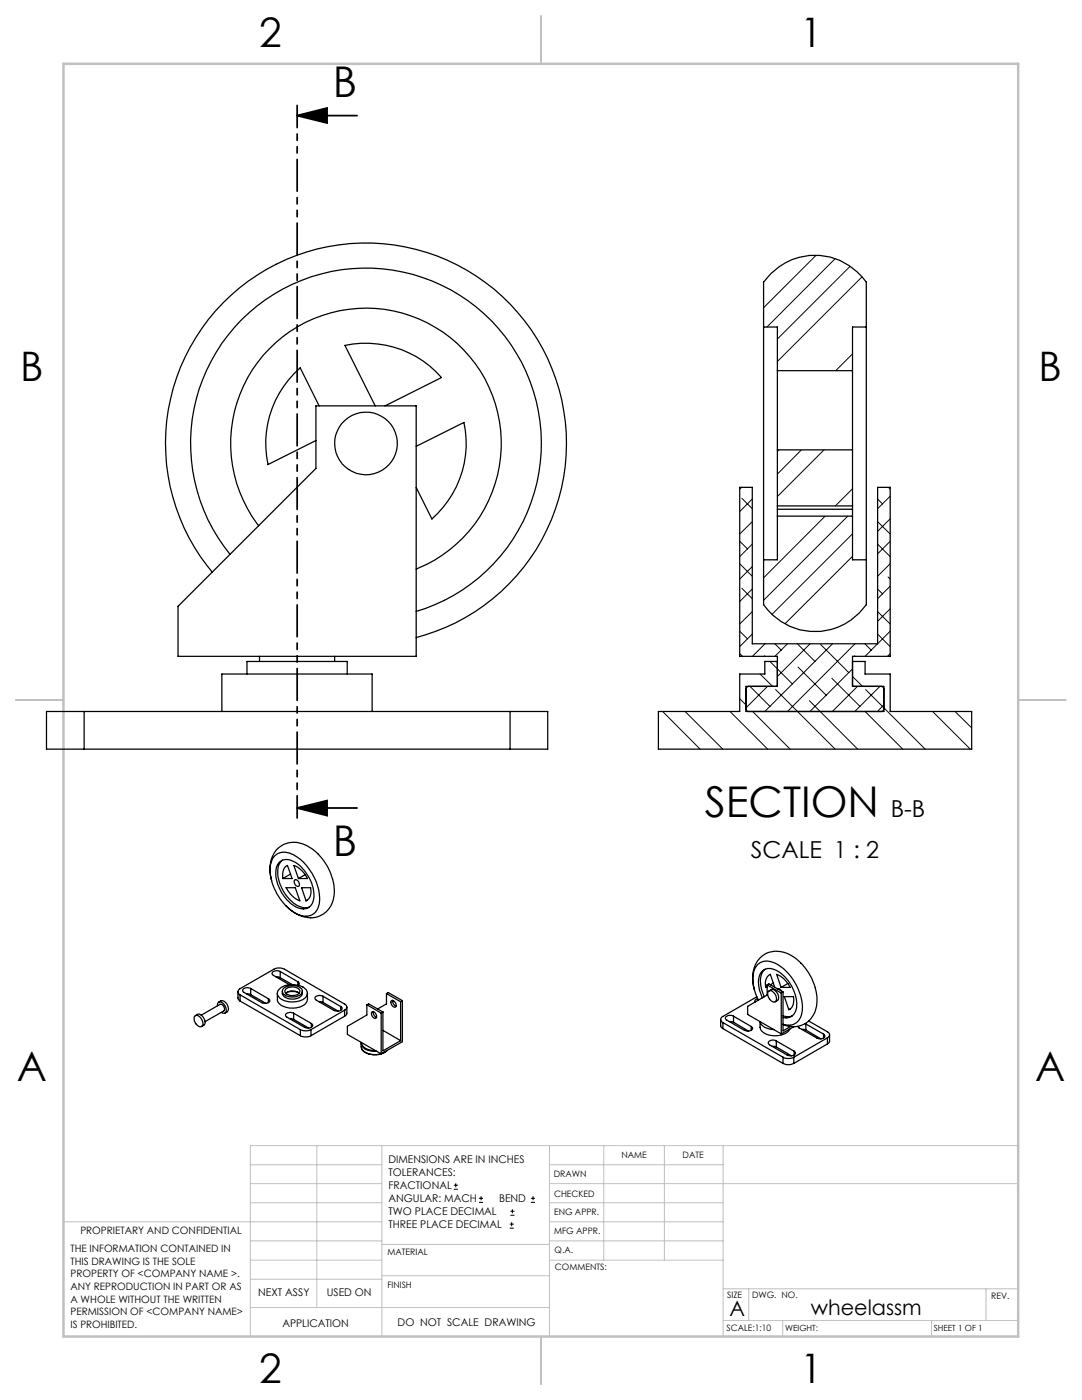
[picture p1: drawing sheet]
<svg xmlns="http://www.w3.org/2000/svg" width="216mm" height="279mm" viewBox="0 0 216 279" stroke-linecap="round" stroke-linejoin="round" font-family="sans-serif">
<g fill="none" stroke="#000" stroke-width=".2">
<path d="M162.8 51l-10.4 10.4M166.6 51.6l-13.6 13.7M169.6 53.2l-14.5 14.5M172 55.3l-16.9 16.8M170.1 70.6l-3.3 3.4M148 97.3l-.4 .3M148 99.4l2.1 2.1M150.1 99.6l-2.5 2.5M155.4 89.8l-.3 .3M159.9 89.8l-4.8 4.8M164.4 89.8l-9.3 9.3M170.1 97.5l-3.4 3.5"/>
<path d="M175.1 99.6l1 1M177.3 97.3l.3 .3M177.6 99l-2.5 2.5M147.6 112.5l2.5 2.5M147.6 108l1.6 1.5M148 117.4l2.1 2.1M150.1 104.1l-2.5 2.5M150.1 108.6l-2.5 2.5M150.1 113.1l-2.5 2.5M150.1 117.5l-2.5 2.6M164.6 103l-12.2 12.3M169.2 103l-16.8 16.8"/>
<path d="M170.1 106.5l-16 16.1M170.1 111l-13.4 13.5M175.1 117.5l1 1M175.1 108.6l2.5 2.5M175.1 104.1l2.5 2.5M177.2 115.1l.4 .5M177.6 103.5l-2.5 2.5M177.6 108l-2.5 2.5M177.6 112.5l-2.5 2.5M177.6 117l-2.5 2.5M147.6 130.5l.6 .5M147.6 126l1.6 1.5"/>
<path d="M147.6 139.5l1.3 1.2M149.6 137l4 4M150.1 122.1l-2.5 2.4M150.1 126.5l-2.5 2.5M151.7 134.5l2.5 2.5M152.5 130.9l.1 .1M152.6 128.5l-2.5 2.5M153.1 137l-4.2 4.3M153.6 132l4.5 4.5M154.6 128.5l1.3 1.3M154.8 137.6l11.9 11.9M157.1 128.5l-2.5 2.5"/>
<path d="M159.1 128.5l3.5 3.5M159.2 133.1l5.7 5.6M161.5 139.8l9.6 9.7M161.6 128.5l-6.5 6.5M163.8 128.6l5.6 5.6M166 135.4l5.6 5.6M166.1 128.5l-13.5 13.5M170.1 133.5l-8.5 8.5M170.1 135l2 2M170.5 130.9l.1 .1M170.6 128.5l-13.5 13.5M171.1 137l-5 5"/>
<path d="M172.6 128.5l1.2 1.3M172.7 137.6l11.9 11.9M175.1 126.5l2.5 2.5M175.1 122.1l2.5 2.4M175.6 137l-5 5M177.6 121.5l-2.5 2.5M177.6 126l-5 5M177.6 130.5l-.5 .5M132.2 142l7.5 7.5M136.7 142l7.5 7.5M145.7 142l7.5 7.5M150.2 142l7.5 7.5"/>
<path d="M172.6 142l7.5 7.5M176.4 140.7l-1.3 1.3M186.1 142l7.5 7.5M190.6 142l3.3 3.3M90.6 237.3h.8M90.6 236.5h.8M90.9 236.1v.9M95.6 240h.8M95.6 239.1h.8M96 238.7v.8M105.9 240h.9M105.9 239.1h.9"/>
<path d="M106.4 238.7v.8M101.7 245.1h.8M101.7 244.3h.8M101.8 242.5h.9M101.8 241.7h.9M102.1 243.9v.8M102.2 241.3v.8"/>
</g>
<path d="M59.3 23.1l6-1.5v3zM59.3 23.1h12M59.3 161.3l6-1.5v3zM59.3 161.3h12" fill="none" stroke="#000" stroke-width=".35"/>
<path d="M59.3 21v142.2" fill="none" stroke="#000" stroke-width=".35" stroke-dasharray="6.3 1.3 1.3 1.3 1.3 1.3" stroke-dashoffset="1.9"/>
<g fill="none" stroke="#c0c0c0" stroke-width=".2">
<path d="M50 232.4h26.2M50 236.2h26.2M63.2 228.6v32.3M76.2 228.6v38.1M109.6 228.6v38.1M109.6 232.4h34.7M109.6 236.2h93.6M120.5 228.6v22.9M132.6 228.6v22.9M144.3 228.6v38.1M203.2 228.6h-153.2v38.1M12.7 243.8h63.5"/>
<path d="M50 251.5h26.2M50 240h26.2M50 247.7h26.2M50 255.3h26.2M76.2 254.6h33.4M76.2 248.4h33.4M109.6 251.5h34.7M109.6 243.8h34.7M109.6 240h34.7M109.6 247.7h34.7M144.3 257.2h58.9M149.4 257.2v6.3"/>
<path d="M196.7 257.2v6.3M50 260.9h59.6M144.3 263.5h58.9M156.2 263.5v3.2M185.9 263.5v3.2"/>
</g>
<path d="M108 3.2v9.5M3.1 139.7h9.6M203.2 139.7h9.5M108 266.7v9.6" fill="none" stroke="#c0c0c0" stroke-width=".25"/>
<path d="M12.7 12.7h190.5v254h-190.5z" fill="none" stroke="#c0c0c0" stroke-width=".5"/>
<path d="M59.3 23.1l6-1.5v3zM59.3 161.3l6-1.5v3z" fill="#000"/>
<g fill="none" stroke="#000" stroke-width=".25">
<path d="M152.4 65.3v46.4M152.4 65.3v-9a12.5 12.5 0 0 1 20.5 0v9M152.4 65.3h2.7v8.7M155.1 74v15.8M155.1 74h15M170.1 74v15.8M172.9 65.3v46.4M172.9 65.3h-2.8v8.7M63 81h20v50h-47.5v-10l27.5-27.5zM63.7 81l-3.8-7.6a20 20 0 0 0-6.4 19.3l9.5-4.8M74.9 81l-6.1-12.1a20 20 0 0 1 19.3 6.5l-11.3 5.6M83 89.1l9.6-4.8a20 20 0 0 1-6.4 19.3l-3.2-6.3"/>
<path d="M147.6 97.3h2.5v31.2h25v-31.2h2.5v33.7h-7.5v6h6.3v5h-27.5v-5h6.2v-6h-7.5zM155.1 89.8v11.8M155.1 89.8h15M170.1 89.8v11.8M42.3 114.2a40 40 0 0 1 9.9-59.8 40 40 0 0 1 57.7 18.5 40 40 0 0 1-26.9 54.3M45.9 110.6a35 35 0 0 1 8.7-51.9 35 35 0 0 1 50.3 15.4 35 35 0 0 1-21.9 47.9M51.6 104.9a27 27 0 0 1 7.1-39.3 27 27 0 0 1 38.4 10.7 27 27 0 0 1-14.1 37.3M152.4 111.7v9a12.5 12.5 0 0 0 20.5 0v-9M155.1 101.6v1.4M155.1 103v8.7h-2.7M155.1 103h15M155.1 101h15"/>
<path d="M155.1 101.6h15M170.1 101.6v1.4M170.1 103v8.7h2.8M49.3 134.5v-2.5h20v2.5M51.8 131v1M66.8 131v1M149.4 137l-.5 .2v.3M155.1 132h-2.5v2.5h-5v7.5h-16.2v7.5h62.5v-7.5h-16.3v-7.5h-5v-2.5h-2.5M175.9 137l.4 .2 .1 .3M16.8 142h-7.5v7.5h7.5M16.8 142v7.5M16.8 149.5h85"/>
<path d="M16.8 142h85M44.3 142v-7.5h30v7.5M101.8 142h7.5v7.5h-7.5M101.8 142v7.5M148.9 141.5a.48 .48 0 0 0 .5 .5M176.4 141.5a.48 .48 0 0 1-.5 .5M54.2 175.8a6.5 6.5 0 0 1 1.5-6.7 5.3 5.3 0 0 1 6.9 .6 10.4 10.4 0 0 1 3.8 10.1 4.7 4.7 0 0 1-7 2.7l-1.7-1.1M54.7 171a3.1 3.1 0 0 1 4.1-.3 10.7 10.7 0 0 1 4.9 9.6 2.82 2.82 0 0 1-4.3 2.2 10.3 10.3 0 0 1-5.4-10.1zM55.7 172.1a2.48 2.48 0 0 1 3.2 0 7.9 7.9 0 0 1 3.6 7.8 2.26 2.26 0 0 1-3.7 .9 8.2 8.2 0 0 1-3.7-7.4zM56.3 171.7a3.1 3.1 0 0 0-.8 3.2 7.9 7.9 0 0 0 4.9 6.2l.5 .1 .8-.2M57 172.9l.4-.2 .9 2.6h-1.9a2.89 2.89 0 0 1 .6-2.4zM57.1 177.2h1.8l.9 2.6a5.4 5.4 0 0 1-2.7-2.6z"/>
<path d="M58 174.4l-1.6 .9M58.6 172.7a5.2 5.2 0 0 1 2.7 2.6h-1.8zM58.7 175.7a.78 .78 0 0 1 .9 .2 .78 .78 0 0 1 .1 .9 .81 .81 0 0 1-.9-.3 .81 .81 0 0 1-.1-.8zM60.2 177.2h1.8a2.27 2.27 0 0 1-.9 2.6zM60.9 174.6l-1.4 .7M61.3 179.6l-.2 .2M43.6 200l.5-.3a1.45 1.45 0 0 1 1.2 2.2l-.4 .3M47.5 197.9v1.4l.4 .5M47.9 198.5a.66 .66 0 0 1-.4-.6 .66 .66 0 0 1 .4-.6l6.7-3.9a2.39 2.39 0 0 1 2.2 0l12 7a.64 .64 0 0 1 .4 .6 .64 .64 0 0 1-.4 .6M47.9 198.5l12 7M47.9 198.5v1.3M47.9 199.8l12 6.9"/>
<path d="M49.2 198.3l.8 .2M50 197.3a1.17 1.17 0 0 0-1.6 .4l.3 .3 3.7 2.2a.99 .99 0 0 0 1.4-.6l-.2-.3M50 197.3l3.6 2M50 197.3v1.2M50 198.5l3.1 1.7M53.6 199.3v.8M55.1 194.9l.8 .2M55.4 198.2v1.3a2.06 2.06 0 0 0 1.9 1.6 3.5 3.5 0 0 0 4-1.3v-1.6M55.7 197.4a4.2 4.2 0 0 1 5.5 .2 1.42 1.42 0 0 1-1.1 2 4.1 4.1 0 0 1-4.6-.8 1.09 1.09 0 0 1 .2-1.4zM55.9 193.9a1.14 1.14 0 0 0-1.6 .4l.1 .3 3.4 1.9M55.9 193.9l3.5 2M55.9 193.9v1.2"/>
<path d="M55.9 195.1l2.4 1.4M56.3 197.8a1.61 1.61 0 0 0 2.1 1.6 1.57 1.57 0 0 0 1.9-1.6M56.6 197.2a2.87 2.87 0 0 1 3.7 .2 1.11 1.11 0 0 1-1.1 1.5h-.3a2.3 2.3 0 0 1-2.6-1zM57 198.2a2.11 2.11 0 0 1 2.7 0M57.1 180.8l.5 .5M57.1 197.3a1.95 1.95 0 0 1 2.7 .4 1.33 1.33 0 0 1-1.7 1 .99 .99 0 0 1-1.2-1.1zM57.4 198l.6-.1 1.3 .1M59.4 195.9a.38 .38 0 0 1 .3 .4 .38 .38 0 0 1-.2 .3M59.4 195.9v.7M63.6 199.9l.9 .2M64.5 198.8a1.17 1.17 0 0 0-1.7 .4l.3 .4 3.7 2.1a.99 .99 0 0 0 1.5-.5l-.3-.3M64.5 198.8l3.5 2.1"/>
<path d="M64.5 198.8v1.3M77.1 198.3l.4-.2 2.8 1.6M77.1 198.3l2.8 1.6M77.1 198.3v2l-1.7 1.1M78.1 199.7a.79 .79 0 0 1 .8 .4 .79 .79 0 0 1-.1 .9 .94 .94 0 0 1-.7-1.3zM78.4 199.6v.2a1.12 1.12 0 0 0 .6 1M79.9 199.9v7.8M80.3 199.7l-.4 .2M80.3 199.7v8.2l-4.2 2.4M150.3 196.6a5.4 5.4 0 0 1 3.3-6.6 6.8 6.8 0 0 1 6.8 2.8 9.8 9.8 0 0 1 2.2 9.1 4.7 4.7 0 0 1-6.4 2.6M150.3 196.6l.2 .9M151 198.9l-6.7 3.9a.64 .64 0 0 0-.5 .7 .64 .64 0 0 0 .5 .6"/>
<path d="M151.2 199.3a.51 .51 0 0 0-.5 .7M151.3 199.6a7.1 7.1 0 0 1-.5-6.7 2.84 2.84 0 0 1 4-.6 10.5 10.5 0 0 1 5.2 9.8 2.71 2.71 0 0 1-3.8 2.3M152.1 199.1a5.5 5.5 0 0 1-.2-5.1 2.56 2.56 0 0 1 3.6 0 7.9 7.9 0 0 1 3.3 7.6 2.02 2.02 0 0 1-2.6 1.5M152.7 193.4a3.7 3.7 0 0 0-.8 4l.6 1.5M152.8 197.1h.3M153.1 196.6l2.8 1.6M153.1 196.6l.3-.2 2.8 1.6M153.1 196.6v2l-3.9 2.2v1.7l6.7 3.8M153.1 196.9l-.3 .2M153.3 197.9a.85 .85 0 0 1 1.3 .5 1.05 1.05 0 0 1 0 1.6 1.55 1.55 0 0 1-1.3-2.1zM153.5 197.8l.4-.3a1.47 1.47 0 0 1 1.5 1.5l-.2 .6-.5 .3M154.3 196.2l-.6 .3"/>
<path d="M154.6 197l-.9-2.5a2.19 2.19 0 0 0-.9 2.6M155 194.5a5.2 5.2 0 0 1 2.7 2.6h-1.8zM155.2 197.3a.61 .61 0 0 1 .8 .5M155.9 198.2v8.1M156.2 198v7.7l1.6-.8M156.2 198l-.3 .2M156.5 198.9h1.8a2.22 2.22 0 0 1-.9 2.6zM157.2 196.3l-1.3 .8M38.8 202.8a.85 .85 0 0 1 1.3 .5 1.02 1.02 0 0 1 0 1.6 1.54 1.54 0 0 1-1.3-2.1zM39 202.7l.4-.2a1.47 1.47 0 0 1 1.4 1.9l-.6 .5M40.1 202.6l3.8-2.2a.86 .86 0 0 1 .8 1.4l-3.8 2.1M43.4 200.7a.63 .63 0 0 1 .4-.7 .63 .63 0 0 1 .8 .3 1.38 1.38 0 0 1 .3 1.9h-.4l-.4-.2"/>
<path d="M57.7 203.3l.9 .1M58.6 202.2a1.14 1.14 0 0 0-1.6 .4l.1 .3 3.8 2.2a.94 .94 0 0 0 1.5-.6l-.3-.2M58.6 202.2l3.5 2.1M58.6 202.2v1.2M58.6 203.4l3 1.8M59.9 205.5l.2 .1a2.35 2.35 0 0 0 2-.1M59.9 206.7a2.39 2.39 0 0 0 2.2 0M59.9 205.5v1.2M62.1 205.5v1.2M62.1 204.3v.7M64.5 200.1l3 1.7M68 200.9v.7"/>
<path d="M68.8 201.6l-6.7 3.9M68.8 201.6v1.2M68.8 202.8l-6.7 3.9M69.2 201l-.1 1.5-.3 .3M72.1 208a1.57 1.57 0 0 0 1.5 1.7l1.5 .1M72.1 208.2v.7a2.32 2.32 0 0 0 2.7 1.6l1.2-.2M72.1 208.1a2.16 2.16 0 0 0 2.4 1.6h.4M72.2 209.3a3.5 3.5 0 0 0 4.5 .7l.6-.4M73.2 200.5l2.9 1.7M73.2 200.5l.4-.2 2.8 1.7M73.2 200.5v2.1l-3.9 2.2v1.6l6.8 3.9M74.2 202a.81 .81 0 0 1 .8 .3 .81 .81 0 0 1 0 .9 .85 .85 0 0 1-.8-1.2z"/>
<path d="M74.5 201.9a1.13 1.13 0 0 0 .6 1.2M76.1 202.2v8.1M76.4 202l-.3 .2M76.4 202v7.7l3.5-2M76.4 205.6l3.5 2.1M77.2 209.7l-1 .6M143.8 203.4v1.4l.5 .5M144.3 204.1l11.9 6.9M144.3 204.1v1.2M144.3 205.3l11.9 6.9M145.5 203.9l.9 .1M146.4 202.8a1.02 1.02 0 0 0-1.7 .5l4 2.4a.94 .94 0 0 0 1.4-.6l-.2-.2"/>
<path d="M146.4 202.8l3.5 2.1M146.4 202.8v1.2M146.4 204l3 1.8M149.9 204.9v.7M151.7 203.9v1.1a2.44 2.44 0 0 0 2.6 1.7 3.4 3.4 0 0 0 3.3-1.3M151.7 203.9a2.25 2.25 0 0 0 2.3 1.5l.4 .1M154.1 208.8l.8 .2M154.9 207.8a1.1 1.1 0 0 0-1.6 .3l.3 .4 3.7 2.1a.97 .97 0 0 0 1.4-.6l-.2-.2M154.9 207.8l3.6 2M154.9 207.8v1.2M154.9 209l3 1.7M156.2 211a2.47 2.47 0 0 0 2.2 0"/>
<path d="M156.2 212.2a2.47 2.47 0 0 0 2.2 0M156.2 202.7a2.17 2.17 0 0 0 1.8 0M156.2 211v1.2M157.7 201.4l-.3 .1M158.4 211v1.2M158.4 204.9l-2.5 1.4M158.5 209.8v.8M159.2 204.8l.3 .3 3.5 2.1a1.1 1.1 0 0 0 1.6-.4l-.3-.4M159.9 205.4l.9 .2M160.6 204.3l.2 .1M160.8 204.4l3.5 2M160.8 204.4v1.2"/>
<path d="M160.8 205.6l3 1.7M161.4 203.8l3.7 2.1a.64 .64 0 0 1 .4 .6 .64 .64 0 0 1-.4 .6M164.3 206.4v.8M165.1 207.1l-6.7 3.9M165.1 207.1v1.3M165.1 208.4l-6.7 3.8M165.5 206.5v1.4l-.4 .5"/>
<circle cx="73" cy="88.5" r="6.3"/>
</g>
<g font-size="8.5">
<text x="66.4" y="19.3">B</text>
<text x="140.6" y="163">SECTION</text>
<text x="66.4" y="170.9">B</text>
</g>
<g font-size="8.1">
<text x="51.7" y="9.3">2</text>
<text x="159.7" y="9.3">1</text>
<text x="4" y="76">B</text>
<text x="207.2" y="76">B</text>
<text x="3.3" y="215.7">A</text>
<text x="206.5" y="215.7">A</text>
<text x="51.7" y="276">2</text>
<text x="159.7" y="276">1</text>
</g>
<g font-size="4.7">
<text x="177.7" y="163">B-B</text>
<text x="149.8" y="171.2">SCALE 1 : 2</text>
</g>
<g font-size="4.2">
<text x="145.6" y="262.7">A</text>
<text x="161.8" y="262.4">wheelassm</text>
</g>
<g font-size="2.1">
<text x="77.5" y="232.2">DIMENSIONS ARE IN INCHES</text>
<text x="77.5" y="234.7">TOLERANCES:</text>
<text x="77.5" y="237.3">FRACTIONAL</text>
<text x="77.5" y="239.9">ANGULAR: MACH</text>
<text x="99.6" y="239.9">BEND</text>
<text x="77.5" y="242.5">TWO PLACE DECIMAL</text>
<text x="77.5" y="245.1">THREE PLACE DECIMAL</text>
<text x="51.5" y="258.7">NEXT ASSY</text>
<text x="65.2" y="258.6">USED ON</text>
<text x="56.3" y="264.8">APPLICATION</text>
<text x="79.3" y="264.6">DO NOT SCALE DRAWING</text>
</g>
<g font-size="2">
<text x="14.1" y="249.9">THE INFORMATION CONTAINED IN</text>
<text x="16" y="246.3">PROPRIETARY AND CONFIDENTIAL</text>
<text x="14.1" y="252.4">THIS DRAWING IS THE SOLE</text>
<text x="14.1" y="254.9">PROPERTY OF &lt;COMPANY NAME &gt;.</text>
<text x="14.1" y="257.4">ANY REPRODUCTION IN PART OR AS</text>
<text x="14.1" y="260">A WHOLE WITHOUT THE WRITTEN</text>
<text x="14.1" y="262.5">PERMISSION OF &lt;COMPANY NAME&gt;</text>
<text x="14.1" y="265">IS PROHIBITED.</text>
</g>
<g font-size="1.8">
<text x="124" y="231.1">NAME</text>
<text x="136.2" y="231.1">DATE</text>
<text x="110.5" y="234.8">DRAWN</text>
<text x="110.5" y="238.9">CHECKED</text>
<text x="110.6" y="242.5">ENG APPR.</text>
<text x="77.3" y="250.5">MATERIAL</text>
<text x="110.6" y="246.3">MFG APPR.</text>
<text x="110.7" y="250">Q.A.</text>
<text x="77.3" y="257">FINISH</text>
<text x="110.7" y="253.5">COMMENTS:</text>
<text x="145.1" y="259">SIZE</text>
<text x="150.1" y="259.1">DWG. NO.</text>
<text x="197.8" y="259.2">REV.</text>
<text x="145" y="265.7">SCALE:1:10</text>
</g>
<g font-size="1.7">
<text x="156.7" y="265.7">WEIGHT:</text>
<text x="186.3" y="265.7">SHEET 1 OF 1</text>
</g>
</svg>
